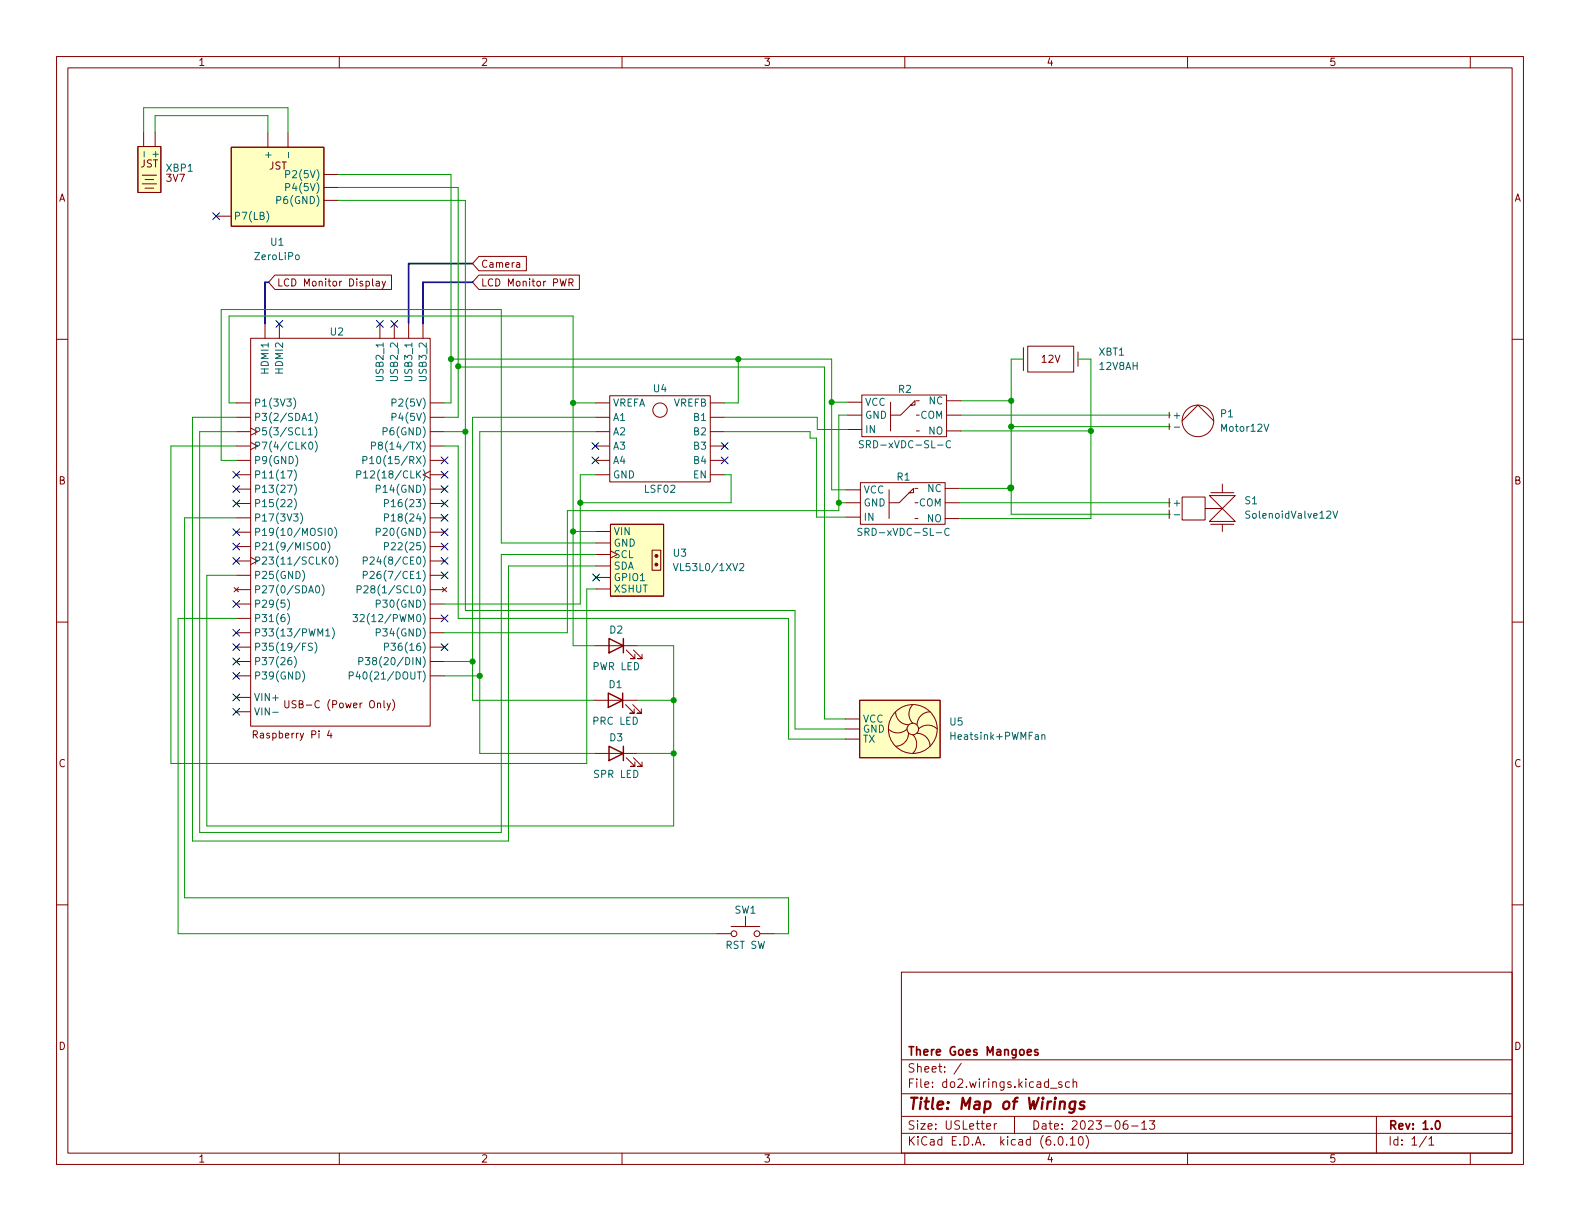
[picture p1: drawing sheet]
<svg xmlns="http://www.w3.org/2000/svg" width="279mm" height="216mm" viewBox="0 0 279 216" stroke-linecap="round" stroke-linejoin="round" font-family="sans-serif">
<g fill="none" stroke="#840000" stroke-width=".18">
<path d="M10 10h259.4v195.9h-259.4zM12 12h255.4v191.9h-255.4zM60 10v2M110 10v2M160 10v2M210 10v2M260 10v2M24.4 25.9h4v8.1h-4zM25.1 32.5h2.6M25.1 31h2.6M25.4 23.4v2.5M25.7 33.3h1.5"/>
<path d="M25.7 31.8h1.5M27.4 23.4v2.5M38.2 38.2h2.6M40.9 26h16.4v14h-16.4zM47.4 23.5v2.5M50.9 23.5v2.5M57.3 30.9h2.5M57.3 33.1h2.5M57.3 35.4h2.5M10 60h2M44.3 59.8h31.8v68.6h-31.8zM46.9 57.3v2.5"/>
<path d="M48.6 48.6h20.6v2.6h-20.6l-1.1-1.3zM49.4 57.3v2.5M65.9 49.3v1.1l.2 .2M66.5 49.8h.5l.1 .8M67.1 50l-.4 .1-.2 .2 .2 .3 .4-.1M67.2 57.3v2.5M67.6 49.7l.3 .9M68.2 49.7l-.4 1.2-.2 .1M69.7 57.3v2.5M72.3 57.3v2.5M74.8 57.3v2.5M84.7 45.3h8.4v2.6h-8.4l-1.1-1.3z"/>
<path d="M84.7 48.6h17.8v2.6h-17.8l-1.1-1.3zM91.4 46.5h.4l.1 .8M91.9 46.7l-.4 .1-.2 .2 .2 .3 .4-.1M99 49.3l.3 1.3 .3-.9 .2 .9 .3-1.3M100.6 50l.6-.1 .1-.2v-.3l-.7-.1v1.3M100.9 50l.4 .6M267.4 60h2M41.8 73.8h2.5M41.8 76.3h2.5M41.8 78.9h2.5M41.8 71.2h2.5M44.3 75.7l1.3 .6-1.3 .7"/>
<path d="M44.3 78.2l1.3 .7-1.3 .6M76.1 73.8h2.5M76.1 76.3h2.5M76.1 78.9h2.5M76.1 71.2h2.5M105.3 73.8h2.5M105.3 76.3h2.5M105.3 78.9h2.5M105.3 71.2h2.5M107.8 70h17.8v15.2h-17.8zM125.6 73.8h2.5M125.6 76.3h2.5"/>
<path d="M125.6 78.9h2.5M125.6 71.2h2.5M149.9 73.4h2.5M149.9 75.9h2.5M149.9 71.1h2.5M152.4 69.9h15v7.3h-15zM157.5 71.1v5.1M161.3 71.6h-.3h.8v-.7l-2.5 2.5h-1.8M162.1 76.2h.5M162.1 73.4h.5M162.1 70.9h.5M167.4 76.2h2.5"/>
<path d="M167.4 73.4h2.5M167.4 70.9h2.5M181 61.5v4M181.7 61.2h8.2v4.6h-8.2zM190.6 62.2v2.6M209 74.4l2.8-2.8 2.8 2.8M41.8 81.4h2.5M41.8 83.9h2.5M41.8 86.5h2.5M41.8 89h2.5M41.8 91.6h2.5M41.8 94.1h2.5"/>
<path d="M41.8 96.6h2.5M41.8 99.2h2.5M44.3 98.6l1.3 .6-1.3 .6M76.1 83.3l-1.3 .6 1.3 .7M76.1 81.4h2.5M76.1 83.9h2.5M76.1 86.5h2.5M76.1 89h2.5M76.1 91.6h2.5M76.1 94.1h2.5M76.1 96.6h2.5M76.1 99.2h2.5"/>
<path d="M105.3 81.4h2.5M105.3 83.9h2.5M105.4 96h2.5M105.4 98h2.5M105.4 94h2.5M107.9 92.7h9.4v12.7h-9.4zM115.3 97.3h1.5v3.5h-1.5zM125.6 81.4h2.5M125.6 83.9h2.5M149.6 88.9h2.5M149.6 91.4h2.5M149.6 86.6h2.5"/>
<path d="M152.1 85.3h15v7.4h-15zM157.2 86.6v5.1M161 87.1h-.2h.7v-.7l-2.5 2.5h-1.8M161.8 91.7h.5M161.8 88.9h.5M161.8 86.4h.5M167.1 91.7h2.6M167.1 88.9h2.6M167.1 86.4h2.6M206.8 90.2v1.5M209 87.9h4.1v4h-4.1zM213.1 89.9h3.1"/>
<path d="M213.9 87.6h4.5l-2.2 2.3 2.2 2.3h-4.5l2.3-2.3zM214.1 92.7h4.1M214.1 87.1h4.1M216.2 85.6v1.5M216.2 92.7v1.3M10 110h2M41.4 103.9l.8 .7M41.8 109.3h2.5M41.8 101.7h2.5M41.8 104.3h2.5M41.8 106.8h2.5M41.8 111.9h2.5"/>
<path d="M41.8 114.4h2.5M41.8 117h2.5M41.8 119.5h2.5M42.2 103.9l-.8 .7M76.1 109.3h2.5M76.1 101.7h2.5M76.1 104.3h2.5M76.1 106.8h2.5M76.1 111.9h2.5M76.1 114.4h2.5M76.1 117h2.5M76.1 119.5h2.5"/>
<path d="M78.2 103.9l.8 .7M79 103.9l-.8 .7M105.2 114.2h7.6M105.4 102.1h2.5M105.4 100.1h2.5M105.4 104.1h2.5M110.7 114.9l1.6 1.6h-.8h.8v-.8M112 114.9l1.5 1.6h-.7h.7v-.8M267.4 110h2M41.8 123.3h2.5M41.8 125.9h2.5M44.8 129.9l.6-.1 .1-.2v-.3l-.7-.1v1.3"/>
<path d="M50.4 123.9v1l.2 .3 .4-.1 .1-.2v-1M58.2 129.2l-.3 .9h.8M58.5 129.6v.9M68.4 124.3l.3 .9M69.1 124.3l-.5 1.2-.2 .1M69.4 123.7a1.46 1.46 0 0 1 0 1.9M105 123.8h7.6M105.2 133.2h7.6M110.6 124.6l1.5 1.5h-.7h.7v-.8M110.7 134l1.6 1.5h-.8h.8v-.8M111.9 124.6l1.5 1.5h-.8h.8v-.8M112 134l1.5 1.5h-.7h.7v-.8"/>
<path d="M149.5 128.9h2.5M149.5 130.7h2.5M149.5 127.1h2.5M152 123.8h14.2v10.2h-14.2zM157.1 128.9a2.33 2.33 0 0 0 3.3 0M158.4 125.9a2.29 2.29 0 0 0 2.3 2.2M160.7 129.7a2.29 2.29 0 0 1-2.3 2.3M161.4 129.9a2.34 2.34 0 0 1 0 3.3M161.4 124.6a2.34 2.34 0 0 0 0 3.3M162.2 129.7a2.29 2.29 0 0 1 2.3 2.3M162.4 128.9a2.33 2.33 0 0 1 3.3 0M164.5 125.9a2.32 2.32 0 0 0-2.3 2.2"/>
<path d="M10 160h2M267.4 160h2M126.7 165.1h2.6M129.3 163.8h5.1M131.8 162.1v1.7M134.4 165.1h2.5M159.4 171.9h108v32h-108zM159.4 197.4h108M159.4 193.4h108M159.4 187.4h108M170 188l-1.3 1.9M174.5 199.2l.7-.2-.1-.3h-.4l-.2 .2v.7h.6"/>
<path d="M175.8 198.7v1M176.3 198.7h-.3l-.2 .3M179.4 197.4v3M185.8 192.4h1.1M187.8 191.4l-.4-.1-.2 .2 .1 .2 .5 .2v.3h-.6M189.1 191.4l-.4-.1-.3 .3v.4l.1 .2h.6M189.8 191.4l.2-.1 .3 .1 .1 .9M189.8 190.8v1.5M199.3 198.2a.59 .59 0 0 0-.7 .6v.6l.2 .2 .4 .1 .2-.2 .1-.5-.2-.2-.4-.1-.3 .3M200.1 199.1h1.2M201.9 198.6l.4-.4v1.5M201.9 199.7h.9"/>
<path d="M203.3 198.2h.9l-.5 .5 .4 .2v.6l-.2 .2h-.4l-.2-.2M243.4 197.4v6.5M60 203.9v2M110 203.9v2M159.4 200.4h108M160 203.9v2M187.3 201h.2a.81 .81 0 0 1 .6 .6 .81 .81 0 0 1-.3 .8l-.2 .1a.81 .81 0 0 1-.6-.6 .81 .81 0 0 1 .3-.9zM188.6 202.3v.2M189.3 201.4l.4-.4v1.5M189.3 202.5h.8M190.9 201h.1a.81 .81 0 0 1 .6 .6 .81 .81 0 0 1-.3 .8l-.1 .1a.81 .81 0 0 1-.6-.6 .81 .81 0 0 1 .3-.9zM192 200.8a1.72 1.72 0 0 1 0 2.2"/>
<path d="M210 203.9v2M252.3 200.9l-1.3 1.9M252.7 201.4l.4-.4v1.5M252.7 202.5h.8M260 203.9v2"/>
<circle cx="116.7" cy="72.5" r="1.27"/>
<circle cx="211.8" cy="74.4" r="2.79"/>
<circle cx="161.4" cy="128.9" r="4.3"/>
<circle cx="161.4" cy="128.9" r="1.02"/>
<circle cx="129.8" cy="165.1" r=".51"/>
<circle cx="133.9" cy="165.1" r=".51"/>
</g>
<path d="M181.7 186.1l.7-.2-.1-.2-.4-.1-.2 .2v.7h.6M183.5 185.7l-.3-.1-.2 .2v.2l.5 .1v.4h-.5M254 198.2h.2a.82 .82 0 0 1 .6 .6 .82 .82 0 0 1-.3 .8l-.2 .1a.81 .81 0 0 1-.6-.6 .81 .81 0 0 1 .3-.9z" fill="none" stroke="#840000" stroke-width=".3"/>
<path d="M190.2 194.9a.66 .66 0 0 0-1 .3l-.1 .5 .2 .3 .1 .1 .6-.1M190.2 194.8l-.2 1.6a.6 .6 0 0 1-.9 .3M191.8 194.9a.49 .49 0 0 0-.8 .3l.1 .1 .4 .1 .3 .3-.2 .3-.2 .1-.5-.1" fill="none" stroke="#840000" stroke-width=".4"/>
<g fill="none" stroke="#006464" stroke-width=".18">
<path d="M25.5 26.8v1M47.2 37.3a1.46 1.46 0 0 1 0 2M49 35.4l.6-.1 .1-.1-.1-.3-.6-.2v1.3M50.5 30.8h.6l.1-.2v-.3l-.7-.1v1.2M50.5 33.1h.6l.1-.2v-.3l-.7-.1v1.2M51 26.9v1M52.3 45.2l.2-.1 .4 .1v.5l-.1 .2h-.3l-.2-.1zM51.9 70.4a1.46 1.46 0 0 1 0 1.9M54.5 76l.4-.4v1.3M54.5 76.9h.7M54.6 73.5l.3-.4v1.3M54.6 74.4h.7"/>
<path d="M54.7 78.3l.2-.1a.68 .68 0 0 1 .4 .6 .68 .68 0 0 1-.4 .6l-.2-.1-.1-.3zM55.7 75.4a1.46 1.46 0 0 1 0 2M55.7 72.9a1.46 1.46 0 0 1 0 1.9M55.7 78a1.46 1.46 0 0 1 0 1.9M65.7 78.8h.6l.1-.2v-.3l-.7-.1v1.2M67.1 78.7l-.2-.2 .1-.2 .1-.1h.4l.1 .2v.2l-.6 .2-.1 .2 .1 .3 .1 .1h.4l.1-.2v-.2l-.2-.3M67.7 76.3l.7-.1 .1-.1-.1-.3-.7-.2v1.3M69.3 71.2h.6l.1-.2v-.3l-.7-.1v1.2M69.3 73.8l.6-.1 .1-.2v-.3l-.7-.1v1.3M152.7 78l-.5-.1-.2 .1v.4l.6 .2 .1 .3-.3 .3-.5-.1M168.1 78a.6 .6 0 0 0-.8 .5 .6 .6 0 0 0 .6 .7l.2-.1M207.6 75.5h1"/>
<path d="M223.5 75l.5 1.3 .4-1.3M50.8 83.3h.9l-.6 1.2M50.8 85.8h.9l-.6 1.3M52 83.1a1.46 1.46 0 0 1 0 1.9M52 85.6a1.46 1.46 0 0 1 0 1.9M52 88.1a1.46 1.46 0 0 1 0 2M52.3 80.5a1.46 1.46 0 0 1 0 2M53.1 90.7a1.46 1.46 0 0 1 0 1.9M56.9 96.1l.2-.1a.68 .68 0 0 1 .5 .6 .68 .68 0 0 1-.5 .6l-.2-.1-.1-.4zM57.2 99l.5 .8M57.7 98.5l-.7 .7M58 95.8a1.46 1.46 0 0 1 0 1.9"/>
<path d="M58.2 93.5l.1-.1a.68 .68 0 0 1 .5 .6 .68 .68 0 0 1-.5 .7 .84 .84 0 0 1-.1-1.2zM58.3 98.6l.2-.1a.68 .68 0 0 1 .5 .6 .68 .68 0 0 1-.5 .7l-.2-.2-.1-.3zM59.2 93.2a1.46 1.46 0 0 1 0 2M59.4 98.3a1.46 1.46 0 0 1 0 1.9M63.1 83.9h.6l.1-.2v-.3l-.7-.1v1.2M64.2 81.4l.6-.1 .1-.2-.1-.3-.6-.1v1.3M64.2 99.2l.6-.1 .2-.2-.1-.3-.7-.1v1.3M64.3 83.6l.4-.3v1.2M64.3 84.5h.7M65.4 81.1l.4-.4v1.3M65.4 82h.7M65.4 98.6l.5-.1 .3 .4-.8 .9h.8"/>
<path d="M66.5 86.5l.6-.1 .2-.2-.1-.3-.7-.1v1.3M66.5 94.1l.6-.1 .2-.2-.1-.3-.7-.1v1.3M68 89l.6-.1 .1-.1v-.3l-.7-.2v1.3M68 91.5h.6l.1-.2v-.3l-.7-.1v1.2M68 96.6h.6l.1-.2v-.3l-.7-.1v1.2M119.1 99.6l.4 1.3 .4-1.3M130.8 99.8l.5-.2 .2 .4-.8 .9h.8M152.4 93.5l-.5-.1-.1 .1v.4l.5 .2 .1 .3-.2 .3-.5-.1M167.8 93.5a.6 .6 0 0 0-.8 .5 .6 .6 0 0 0 .6 .7l.2-.1M207.6 91h1M235.7 90.4l.4 1.2 .5-1.2M50.8 105.9a1.46 1.46 0 0 1 0 2"/>
<path d="M50.8 108.5a1.46 1.46 0 0 1 0 1.9M52 116.1a1.46 1.46 0 0 1 0 1.9M53.5 100.8a1.46 1.46 0 0 1 0 2M53.5 118.6a1.46 1.46 0 0 1 0 2M55.2 113.8l-.4-.1-.2 .2v.3l.5 .3 .1 .3-.2 .2-.5-.1M55.7 113.5a1.46 1.46 0 0 1 0 2M56 103.6h.1a.68 .68 0 0 1 .4 .6 .68 .68 0 0 1-.4 .6 .84 .84 0 0 1-.1-1.2zM56.9 103.4a1.46 1.46 0 0 1 0 1.9M57.6 111.6l.4-.4v1.3M57.6 112.5h.7M58.8 111a1.46 1.46 0 0 1 0 1.9M61.8 119.5l.6-.1 .1-.2-.1-.3-.6-.1v1.3"/>
<path d="M62.4 108.7h.8l-.4 .4 .4 .2v.5l-.2 .1-.6-.1M63.2 104.2h.6l.1-.2-.1-.3-.6-.1v1.2M63.3 118.8l-.3 .9h.8M63.5 116.9h.6l.1-.2-.1-.3-.6-.1v1.2M63.7 108.8l.5-.1 .2 .3-.8 .9h.8M64.2 101.7l.6-.1 .2-.1-.1-.3-.7-.2v1.3M64.4 103.7l.4-.1 .3 .3-.8 .9h.8M64.6 116.3h.8l-.4 .5 .3 .1v.5l-.2 .1-.5-.1M65.4 101.2l.5-.2 .3 .4-.8 .9h.8M66.5 106.8l.6-.1 .2-.2-.1-.3-.7-.1v1.3M66.5 111.9l.6-.1 .2-.2-.1-.3-.7-.1v1.3M68 114.4l.6-.1 .1-.1v-.3l-.7-.2v1.3"/>
<path d="M48.2 125.9h1M184.2 130l.2-.1 .3 .1 .1 .7"/>
</g>
<g fill="#ffffc2" stroke="#ffffc2" stroke-width=".18">
<path d="M152 123.8h14.2v10.2h-14.2z"/>
<path d="M40.9 26h16.4v14h-16.4z"/>
<path d="M107.9 92.7h9.4v12.7h-9.4z"/>
<path d="M24.4 25.9h4v8.1h-4z"/>
</g>
<path d="M107.7 112.9l2.5 1.3-2.5 1.2zM110.2 112.9v2.5M107.6 122.6l2.5 1.2-2.5 1.3zM107.7 132l2.5 1.2-2.5 1.3zM110.1 122.6v2.5M110.2 132v2.5" fill="none" stroke="#840000" stroke-width=".25"/>
<g fill="#840000" stroke="#840000" stroke-width=".18">
<circle cx="116.1" cy="99.8" r=".25"/>
<circle cx="116.1" cy="98.3" r=".25"/>
</g>
<path d="M47.5 49.9h-.6v7.4M83.6 46.6h-11.3v10.6M83.6 49.9h-8.8v7.4" fill="none" stroke="#000084" stroke-width=".3"/>
<g fill="none" stroke="#009600" stroke-width=".18">
<path d="M25.4 23.4v-4.3h25.5v4.4M27.4 23.4v-3h20v3.1M59.8 35.4h22.5v72.6h58.3v20.9h8.9M59.8 33.1h21.2v31.7M59.8 30.9h20v40.3h-1.2M41.8 76.3h-6.5v70.9h53.3v-49.2h16.8M41.8 73.8h-7.8v74.9h55.9v-48.6h15.5M41.8 78.9h-11.6v56.1h73.6v-30.9h1.6M41.8 71.2h-1.3v-15.3h60.8v58.3h3.9M78.6 76.3h3.7M78.6 73.8h2.4v-8.9h64.8v62.2h3.7M78.6 78.9h2.4v30.4h58.4v21.4h10.1"/>
<path d="M79.8 63.5h67.3v23.1h2.5M101.3 71.2h4M105.3 76.3h-20.5v56.9h20.4M105.3 73.8h-21.7v50h21.4M128.1 76.3h15.2v1.2h1.1v13.9h5.2M128.1 73.8h16.4v2.1h5.4M130.6 63.5v7.7h-2.5M147.1 71.1h2.8M149.9 73.4h-1.6v16.9h-48v21.6h-21.7M169.9 73.4h36.9M169.9 70.9h8.9M169.9 76.2h23"/>
<path d="M178.8 75.4h28M181 63.5h-2.2v27.4h28M190.6 63.5h2.3v28.2h-23.2M41.8 81.4h-2.7v-26.7h49.5v41.3h16.8M41.8 91.6h-9.2v67.2h106.8v6.3h-2.5M101.3 94h4.1M105.3 83.9h-2.7v22.9h-24M128.1 83.9h1.2v5h-26.7M148.3 88.9h1.3M169.7 88.9h37.1M178.8 86.2h-.1v.2h-9M41.8 101.7h-5.2v44.4h82.5v-31.9h-6.3"/>
<path d="M41.8 109.3h-10.3v55.8h95.2M78.6 117h5M78.6 119.5h6.2M112.6 123.8h6.5M112.8 133.2h6.3"/>
</g>
<g fill="none" stroke="#000084" stroke-width=".18">
<path d="M37.6 37.6l1.2 1.2M38.8 37.6l-1.2 1.2M48.8 56.7l1.2 1.2M50 56.7l-1.2 1.2M66.6 56.7l1.2 1.2M67.8 56.7l-1.2 1.2M69.1 56.7l1.2 1.2M70.3 56.7l-1.2 1.2M104.7 78.3l1.2 1.2M105.9 78.3l-1.2 1.2M127.5 78.3l1.3 1.2M128.8 78.3l-1.3 1.2"/>
<path d="M41.2 83.3l1.2 1.3M41.2 98.6l1.2 1.2M41.2 96l1.2 1.3M41.2 93.5l1.2 1.2M41.2 88.4l1.2 1.2M41.2 85.9l1.2 1.2M42.4 83.3l-1.2 1.3M42.4 98.6l-1.2 1.2M42.4 96l-1.2 1.3M42.4 93.5l-1.2 1.2M42.4 88.4l-1.2 1.2M42.4 85.9l-1.2 1.2"/>
<path d="M78 96l1.2 1.3M78 83.3l1.2 1.3M78 98.6l1.2 1.2M78 85.9l1.2 1.2M78 80.8l1.2 1.2M78 91l1.2 1.2M78 93.5l1.2 1.2M78 88.4l1.2 1.2M79.2 96l-1.2 1.3M79.2 83.3l-1.2 1.3M79.2 98.6l-1.2 1.2M79.2 85.9l-1.2 1.2"/>
<path d="M79.2 80.8l-1.2 1.2M79.2 91l-1.2 1.2M79.2 93.5l-1.2 1.2M79.2 88.4l-1.2 1.2M104.7 80.8l1.2 1.2M105.9 80.8l-1.2 1.2M127.5 80.8l1.3 1.2M128.8 80.8l-1.3 1.2M41.2 116.4l1.2 1.2M41.2 106.2l1.2 1.2M41.2 113.8l1.2 1.2M41.2 118.9l1.2 1.2"/>
<path d="M41.2 111.3l1.2 1.2M42.4 116.4l-1.2 1.2M42.4 106.2l-1.2 1.2M42.4 113.8l-1.2 1.2M42.4 118.9l-1.2 1.2M42.4 111.3l-1.2 1.2M78 113.8l1.2 1.2M78 108.7l1.2 1.3M78 101.1l1.2 1.2M79.2 113.8l-1.2 1.2M79.2 108.7l-1.2 1.3M79.2 101.1l-1.2 1.2"/>
<path d="M104.8 101.5l1.2 1.2M106 101.5l-1.2 1.2M41.2 125.2l1.2 1.3M41.2 122.7l1.2 1.2M42.4 125.2l-1.2 1.3M42.4 122.7l-1.2 1.2"/>
</g>
<g fill="#009600" stroke="#009600" stroke-width=".18">
<circle cx="79.8" cy="63.5" r=".46"/>
<circle cx="81" cy="64.8" r=".46"/>
<circle cx="102.6" cy="88.9" r=".46"/>
<circle cx="101.3" cy="94" r=".46"/>
<circle cx="82.3" cy="76.3" r=".46"/>
<circle cx="192.9" cy="76.2" r=".46"/>
<circle cx="178.7" cy="86.4" r=".46"/>
<circle cx="178.7" cy="86.2" r=".46"/>
<circle cx="178.8" cy="86.2" r=".46"/>
<circle cx="178.8" cy="70.9" r=".46"/>
<circle cx="178.8" cy="75.4" r=".46"/>
<circle cx="148.3" cy="88.9" r=".46"/>
<circle cx="83.6" cy="117" r=".46"/>
<circle cx="84.8" cy="119.5" r=".46"/>
<circle cx="119.1" cy="123.8" r=".46"/>
<circle cx="119.1" cy="133.2" r=".46"/>
<circle cx="130.6" cy="63.5" r=".46"/>
<circle cx="147.1" cy="71.1" r=".46"/>
<circle cx="101.3" cy="71.2" r=".46"/>
</g>
<text font-size="2.8" fill="#840000" x="160.4" y="196.2">Title: Map of Wirings</text>
<g font-size="2.1" fill="#840000">
<text x="160.4" y="189.7">Sheet: /</text>
<text x="160.4" y="186.7">There Goes Mangoes</text>
<text x="160.4" y="192.4">File: do2.wirings.kicad_sch</text>
<text x="160.4" y="202.5">KiCad E.D.A. kicad (6.0.10)</text>
<text x="160.4" y="199.7">Size: USLetter</text>
<text x="182.4" y="199.7">Date: 2023-06-13</text>
<text x="245.4" y="199.7">Rev: 1.0</text>
<text x="245.4" y="202.5">Id: 1/1</text>
</g>
<g font-size="1.8" fill="#840000">
<text x="35" y="11.6">1</text>
<text x="85" y="11.6">2</text>
<text x="135" y="11.6">3</text>
<text x="185" y="11.6">4</text>
<text x="235" y="11.6">5</text>
<text x="24.8" y="29.6">JST</text>
<text x="47.5" y="30">JST</text>
<text x="10.3" y="35.6">A</text>
<text x="29.5" y="32.1">3V7</text>
<text x="267.7" y="35.6">A</text>
<text x="85" y="47.3">Camera</text>
<text x="48.9" y="50.6">LCD Monitor Display</text>
<text x="85" y="50.6">LCD Monitor PWR</text>
<text x="184.2" y="64.1">12V</text>
<text x="207.3" y="76.1">-</text>
<text x="10.3" y="85.7">B</text>
<text x="267.7" y="85.7">B</text>
<text x="207.3" y="91.6">-</text>
<text x="51.6" y="125.2">USB-C (Power Only)</text>
<text x="45.5" y="130.6">Raspberry Pi 4</text>
<text x="10.3" y="135.6">C</text>
<text x="267.7" y="135.6">C</text>
<text x="10.3" y="185.7">D</text>
<text x="267.7" y="185.7">D</text>
<text x="35" y="205.6">1</text>
<text x="85" y="205.6">2</text>
<text x="135" y="205.6">3</text>
<text x="185" y="205.6">4</text>
<text x="235" y="205.6">5</text>
</g>
<g font-size="1.8" fill="#006464">
<text x="28.1" y="27.4" transform="rotate(-90 28.1 27.4)">+</text>
<text x="48" y="27.6" transform="rotate(-90 48 27.6)">+</text>
<text x="29.5" y="30.4">XBP1</text>
<text x="51.3" y="31.5">P2(5V)</text>
<text x="51.3" y="33.8">P4(5V)</text>
<text x="41.3" y="38.9">P7(LB)</text>
<text x="49.5" y="36.1">P6(GND)</text>
<text x="45.2" y="46">ZeroLiPo</text>
<text x="47.9" y="43.4">U1</text>
<text x="58.4" y="59.3">U2</text>
<text x="47.5" y="65.8" transform="rotate(-90 47.5 65.8)">HDMI1</text>
<text x="50" y="65.8" transform="rotate(-90 50 65.8)">HDMI2</text>
<text x="194.3" y="62.9">XBT1</text>
<text x="194.5" y="65.4">12V8AH</text>
<text x="44.8" y="71.9">P1(3V3)</text>
<text x="67.8" y="67" transform="rotate(-90 67.8 67)">USB2_1</text>
<text x="70.1" y="71.9">P2(5V)</text>
<text x="70.4" y="67" transform="rotate(-90 70.4 67)">USB2_2</text>
<text x="72.9" y="67" transform="rotate(-90 72.9 67)">USB3_1</text>
<text x="75.4" y="67" transform="rotate(-90 75.4 67)">USB3_2</text>
<text x="108.3" y="71.9">VREFA</text>
<text x="115.6" y="69.3">U4</text>
<text x="119.1" y="71.9">VREFB</text>
<text x="152.9" y="71.8">VCC</text>
<text x="158.9" y="69.5">R2</text>
<text x="164.3" y="71.5">NC</text>
<text x="44.8" y="74.4">P3(2/SDA1)</text>
<text x="44.8" y="77">P5(3/SCL1)</text>
<text x="68.3" y="77">P6(GND)</text>
<text x="70.1" y="74.4">P4(5V)</text>
<text x="108.3" y="74.4">A1</text>
<text x="108.3" y="77">A2</text>
<text x="122.8" y="74.4">B1</text>
<text x="122.8" y="77">B2</text>
<text x="152.9" y="74">GND</text>
<text x="152.9" y="76.6">IN</text>
<text x="162.8" y="74">COM</text>
<text x="164.2" y="76.8">NO</text>
<text x="207.3" y="74">+</text>
<text x="215.9" y="73.8">P1</text>
<text x="216.1" y="76.3">Motor12V</text>
<text x="44.8" y="79.5">P7(4/CLK0)</text>
<text x="44.8" y="82">P9(GND)</text>
<text x="66.3" y="82">P10(15/RX)</text>
<text x="67.5" y="79.5">P8(14/TX)</text>
<text x="108.3" y="79.5">A3</text>
<text x="108.3" y="82">A4</text>
<text x="122.8" y="79.5">B3</text>
<text x="122.8" y="82">B4</text>
<text x="153.1" y="79.2">SRD-xVDC-SL-C</text>
<text x="44.8" y="84.6">P11(17)</text>
<text x="44.8" y="87.1">P13(27)</text>
<text x="44.8" y="89.7">P15(22)</text>
<text x="65.1" y="84.6">P12(18/CLK)</text>
<text x="67.3" y="87.1">P14(GND)</text>
<text x="69.3" y="89.7">P16(23)</text>
<text x="108.3" y="84.6">GND</text>
<text x="114.1" y="87.1">LSF02</text>
<text x="122.6" y="84.6">EN</text>
<text x="152.7" y="89.5">GND</text>
<text x="152.7" y="87.2">VCC</text>
<text x="158.6" y="85">R1</text>
<text x="162.5" y="89.5">COM</text>
<text x="164.1" y="87">NC</text>
<text x="207.3" y="89.5">+</text>
<text x="220.2" y="89.2">S1</text>
<text x="44.8" y="92.2">P17(3V3)</text>
<text x="44.8" y="94.7">P19(10/MOSI0)</text>
<text x="67.3" y="94.7">P20(GND)</text>
<text x="69.3" y="92.2">P18(24)</text>
<text x="108.5" y="94.6">VIN</text>
<text x="152.7" y="92.1">IN</text>
<text x="152.9" y="94.7">SRD-xVDC-SL-C</text>
<text x="164" y="92.3">NO</text>
<text x="220.7" y="91.7">SolenoidValve12V</text>
<text x="44.8" y="97.3">P21(9/MISO0)</text>
<text x="44.8" y="99.8">P23(11/SCLK0)</text>
<text x="66.3" y="99.8">P24(8/CE0)</text>
<text x="69.3" y="97.3">P22(25)</text>
<text x="108.5" y="96.6">GND</text>
<text x="108.5" y="98.7">SCL</text>
<text x="108.5" y="100.7">SDA</text>
<text x="119.1" y="98.4">U3</text>
<text x="119.8" y="101">VL53L0/1XV2</text>
<text x="44.8" y="102.4">P25(GND)</text>
<text x="44.8" y="104.9">P27(0/SDA0)</text>
<text x="44.8" y="107.4">P29(5)</text>
<text x="65.2" y="104.9">P28(1/SCL0)</text>
<text x="66.3" y="102.4">P26(7/CE1)</text>
<text x="67.3" y="107.4">P30(GND)</text>
<text x="108.5" y="102.7">GPIO1</text>
<text x="108.5" y="104.8">XSHUT</text>
<text x="44.8" y="110">P31(6)</text>
<text x="44.8" y="112.5">P33(13/PWM1)</text>
<text x="64.7" y="110">32(12/PWM0)</text>
<text x="67.3" y="112.5">P34(GND)</text>
<text x="107.8" y="112">D2</text>
<text x="44.8" y="115.1">P35(19/FS)</text>
<text x="44.8" y="117.6">P37(26)</text>
<text x="65.7" y="117.6">P38(20/DIN)</text>
<text x="69.3" y="115.1">P36(16)</text>
<text x="104.9" y="118.5">PWR LED</text>
<text x="44.8" y="120.1">P39(GND)</text>
<text x="44.8" y="124">VIN+</text>
<text x="63.8" y="120.1">P40(21/DOUT)</text>
<text x="107.7" y="121.7">D1</text>
<text x="44.8" y="126.5">VIN-</text>
<text x="105" y="128.1">PRC LED</text>
<text x="107.8" y="131.1">D3</text>
<text x="152.5" y="129.5">GND</text>
<text x="152.5" y="131.3">TX</text>
<text x="152.5" y="127.8">VCC</text>
<text x="168" y="128.3">U5</text>
<text x="168.5" y="130.8">Heatsink+PWMFan</text>
<text x="105.1" y="137.5">SPR LED</text>
<text x="129.9" y="161.5">SW1</text>
<text x="128.4" y="167.8">RST SW</text>
</g>
</svg>
